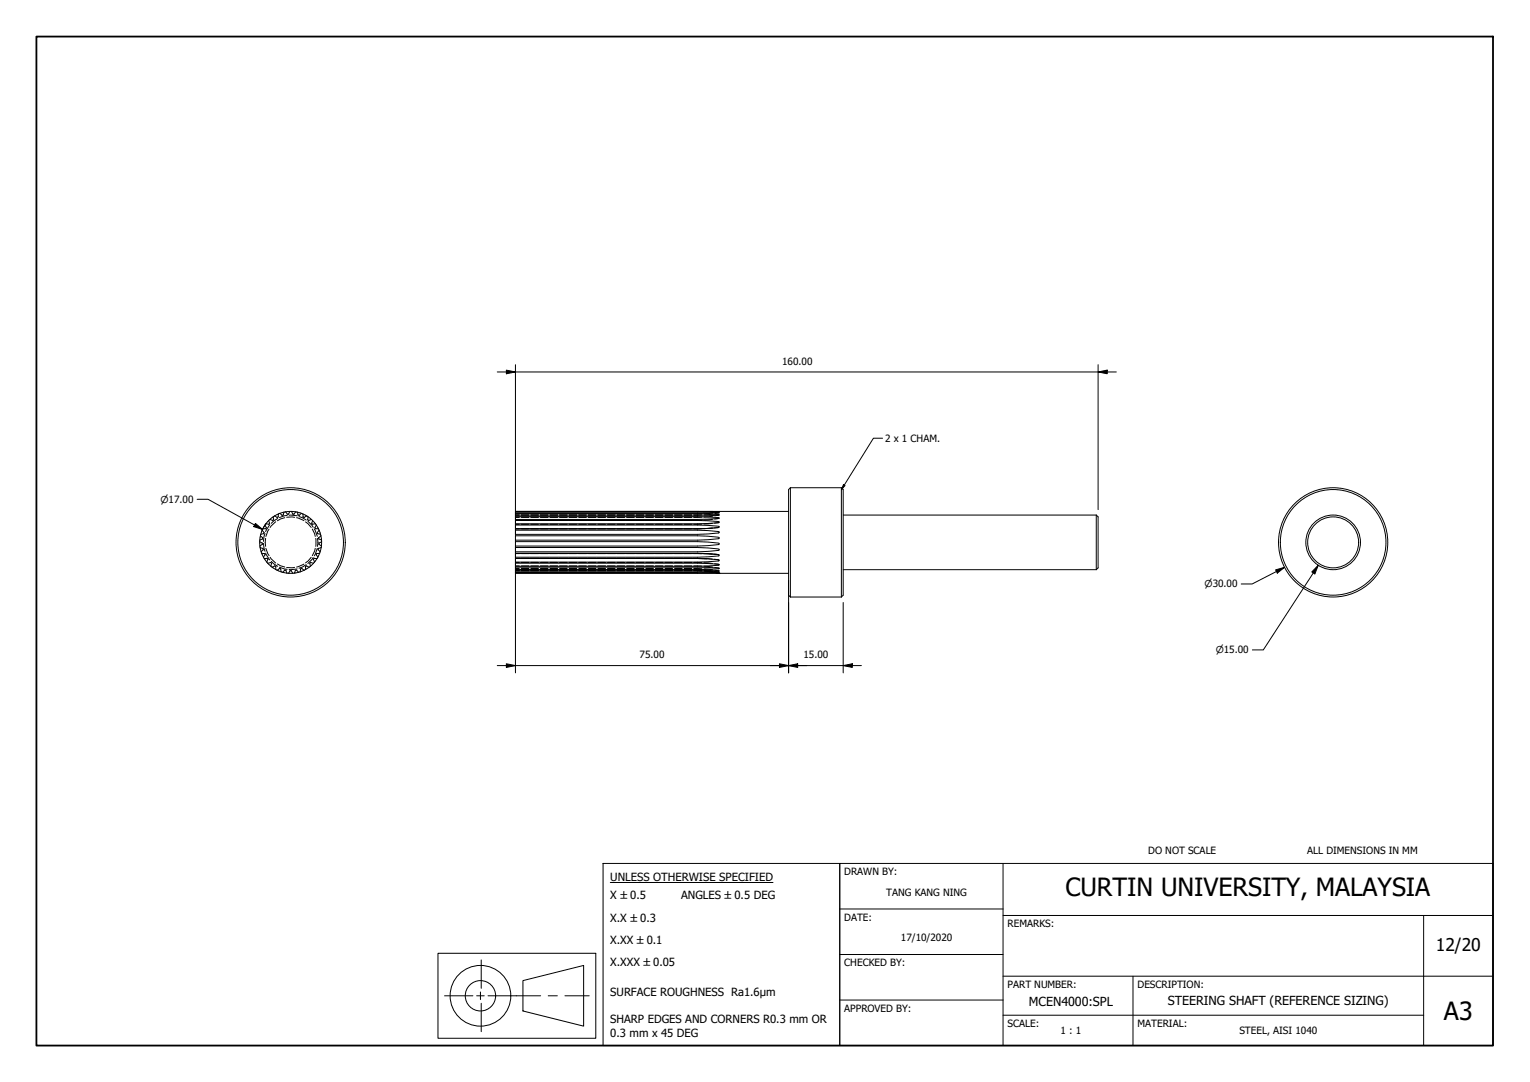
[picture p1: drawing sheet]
<svg xmlns="http://www.w3.org/2000/svg" width="420mm" height="297mm" viewBox="0 0 420 297" stroke-linecap="round" stroke-linejoin="round" font-family="sans-serif">
<!-- layer: Hidden (ISO) -->
<g fill="none" stroke="#000" stroke-width=".27">
<path d="M72.3 149.2l.5 2.1M72.8 146.5l-.5 2.1M72.9 147.8v2.2M73 151.9l1.1 1.8M73 150.5l.9 2M73.9 145.3l-.9 2M74.1 144.1l-1.1 1.8M74.2 153l1.5 1.6M74.5 154.1l1.7 1.4M75.7 143.2l-1.5 1.6M76.2 154.8l2 .9M76.2 142.3l-1.7 1.4"/>
<path d="M76.7 155.7l2.2 .6M78.2 142.1l-2 .9M78.7 142h2.2M78.9 141.5l-2.2 .6M79.4 141.4l2.2 .2M80.9 155.8h-2.2M81.4 142.1l2.1 .8M81.6 156.2l-2.2 .1M82.1 141.8l2 1M83.5 154.9l-2.1 .8M83.9 143.3l1.6 1.5M84.1 155l-2 1"/>
<path d="M84.6 143.1l1.4 1.6M85.5 153l-1.6 1.5M85.8 145.3l.8 2M86 153.1l-1.4 1.6M86.3 145.2l.8 2M86.6 150.5l-.8 2M86.7 147.8v2.2M87.1 150.5l-.8 2.1M87.2 147.8v2.2M141.6 156.7h1M141.6 156.5h1M141.6 156.1h1"/>
<path d="M141.6 155.4h1M141.6 154.4h1M141.6 153.3h1M141.6 152h1M141.6 145.2h1M141.6 143.9h1M141.6 142.9h1M141.6 142.1h1M141.6 141.5h1M141.6 141.2h1M143.1 156.7h2.1M143.1 156.5h2.1"/>
<path d="M143.1 156.1h2.1M143.1 155.4h2.1M143.1 154.4h2.1M143.1 153.3h2.1M143.1 152h2.1M143.1 145.2h2.1M143.1 143.9h2.1M143.1 142.9h2.1M143.1 142.1h2.1M143.1 141.5h2.1M143.1 141.2h2.1M145.8 156.7h2.1"/>
<path d="M145.8 156.5h2.1M145.8 156.1h2.1M145.8 155.4h2.1M145.8 154.4h2.1M145.8 153.3h2.1M145.8 152h2.1M145.8 145.2h2.1M145.8 143.9h2.1M145.8 142.9h2.1M145.8 142.1h2.1M145.8 141.5h2.1M145.8 141.2h2.1"/>
<path d="M148.4 156.7h2.1M148.4 156.5h2.1M148.4 156.1h2.1M148.4 155.4h2.1M148.4 154.4h2.1M148.4 153.3h2.1M148.4 152h2.1M148.4 145.2h2.1M148.4 143.9h2.1M148.4 142.9h2.1M148.4 142.1h2.1M148.4 141.5h2.1"/>
<path d="M148.4 141.2h2.1M151 156.7h2.1M151 156.5h2.1M151 156.1h2.1M151 155.4h2.1M151 154.4h2.1M151 153.3h2.1M151 152h2.1M151 145.2h2.1M151 143.9h2.1M151 142.9h2.1M151 142.1h2.1"/>
<path d="M151 141.5h2.1M151 141.2h2.1M153.7 156.7h2.1M153.7 156.5h2.1M153.7 156.1h2.1M153.7 155.4h2.1M153.7 154.4h2.1M153.7 153.3h2.1M153.7 152h2.1M153.7 145.2h2.1M153.7 143.9h2.1M153.7 142.9h2.1"/>
<path d="M153.7 142.1h2.1M153.7 141.5h2.1M153.7 141.2h2.1M156.3 156.7h2.1M156.3 156.5h2.1M156.3 156.1h2.1M156.3 155.4h2.1M156.3 154.4h2.1M156.3 153.3h2.1M156.3 152h2.1M156.3 145.2h2.1M156.3 143.9h2.1"/>
<path d="M156.3 142.9h2.1M156.3 142.1h2.1M156.3 141.5h2.1M156.3 141.2h2.1M158.9 156.7h2.1M158.9 156.5h2.1M158.9 156.1h2.1M158.9 155.4h2.1M158.9 154.4h2.1M158.9 153.3h2.1M158.9 152h2.1M158.9 145.2h2.1"/>
<path d="M158.9 143.9h2.1M158.9 142.9h2.1M158.9 142.1h2.1M158.9 141.5h2.1M158.9 141.2h2.1M161.6 156.7h2.1M161.6 156.5h2.1M161.6 156.1h2.1M161.6 155.4h2.1M161.6 154.4h2.1M161.6 153.3h2.1M161.6 152h2.1"/>
<path d="M161.6 145.2h2.1M161.6 143.9h2.1M161.6 142.9h2.1M161.6 142.1h2.1M161.6 141.5h2.1M161.6 141.2h2.1M164.2 156.7h2.1M164.2 156.5h2.1M164.2 156.1h2.1M164.2 155.4h2.1M164.2 154.4h2.1M164.2 153.3h2.1"/>
<path d="M164.2 152h2.1M164.2 145.2h2.1M164.2 143.9h2.1M164.2 142.9h2.1M164.2 142.1h2.1M164.2 141.5h2.1M164.2 141.2h2.1M166.8 156.7h2.1M166.8 156.5h2.1M166.8 156.1h2.1M166.8 155.4h2.1M166.8 154.4h2.1"/>
<path d="M166.8 153.3h2.1M166.8 152h2.1M166.8 145.2h2.1M166.8 143.9h2.1M166.8 142.9h2.1M166.8 142.1h2.1M166.8 141.5h2.1M166.8 141.2h2.1M169.4 156.7h2.2M169.4 156.5h2.2M169.4 156.1h2.2M169.4 155.4h2.2"/>
<path d="M169.4 154.4h2.2M169.4 153.3h2.2M169.4 152h2.2M169.4 145.2h2.2M169.4 143.9h2.2M169.4 142.9h2.2M169.4 142.1h2.2M169.4 141.5h2.2M169.4 141.2h2.2M172.1 156.7h2.1M172.1 156.5h2.1M172.1 156.1h2.1"/>
<path d="M172.1 155.4h2.1M172.1 154.4h2.1M172.1 153.3h2.1M172.1 152h2.1M172.1 145.2h2.1M172.1 143.9h2.1M172.1 142.9h2.1M172.1 142.1h2.1M172.1 141.5h2.1M172.1 141.2h2.1M174.7 156.7h2.1M174.7 156.5h2.1"/>
<path d="M174.7 156.1h2.1M174.7 155.4h2.1M174.7 154.4h2.1M174.7 153.3h2.1M174.7 152h2.1M174.7 145.2h2.1M174.7 143.9h2.1M174.7 142.9h2.1M174.7 142.1h2.1M174.7 141.5h2.1M174.7 141.2h2.1M177.3 156.7h2.2"/>
<path d="M177.3 156.5h2.2M177.3 156.1h2.2M177.3 155.4h2.2M177.3 154.4h2.2M177.3 153.3h2.2M177.3 152h2.2M177.3 145.2h2.2M177.3 143.9h2.2M177.3 142.9h2.2M177.3 142.1h2.2M177.3 141.5h2.2M177.3 141.2h2.2"/>
<path d="M180 156.7h2.1M180 156.5h2.1M180 156.1h2.1M180 155.4h2.1M180 154.4h2.1M180 153.3h2.1M180 152h2.1M180 145.2h2.1M180 143.9h2.1M180 142.9h2.1M180 142.1h2.1M180 141.5h2.1"/>
<path d="M180 141.2h2.1M182.6 156.7h2.1M182.6 156.5h2.1M182.6 156.1h2.1M182.6 155.4h2.1M182.6 154.4h2.1M182.6 153.3h2.1M182.6 152h2.1M182.6 145.2h2.1M182.6 143.9h2.1M182.6 142.9h2.1M182.6 142.1h2.1"/>
<path d="M182.6 141.5h2.1M182.6 141.2h2.1M185.2 156.7h2.1M185.2 156.5h2.1M185.2 156.1h2.1M185.2 155.4h2.1M185.2 154.4h2.1M185.2 153.3h2.1M185.2 152h2.1M185.2 145.2h2.1M185.2 143.9h2.1M185.2 142.9h2.1"/>
<path d="M185.2 142.1h2.1M185.2 141.5h2.1M185.2 141.2h2.1M187.9 156.7h2.1M187.9 156.5h2.1M187.9 156.1h2.1M187.9 155.4h2.1M187.9 154.4h2.1M187.9 153.3h2.1M187.9 152h2.1M187.9 145.2h2.1M187.9 143.9h2.1"/>
<path d="M187.9 142.9h2.1M187.9 142.1h2.1M187.9 141.5h2.1M187.9 141.2h2.1M190.5 156.7h2.3M190.5 156.5l2.3 .1M190.5 156.1h2.2M190.5 155.4h2.2M190.5 154.4l2.2 .1M190.5 153.3h2.2M190.5 152h2.2M192.7 145.1l-2.2 .1"/>
<path d="M192.7 143.9h-2.2M192.7 142.8l-2.2 .1M192.7 142l-2.2 .1M192.8 141.4l-2.3 .1M192.8 141.1l-2.3 .1M193.3 152l2.3 .1M193.3 153.3l2.3 .2M193.3 154.5l2.4 .2M193.3 155.4l2.4 .3M193.3 156.2l2.4 .2M193.4 156.8l2.3 .3M193.4 156.6l2.3 .3"/>
<path d="M195.6 145l-2.3 .1M195.6 143.7l-2.3 .2M195.7 142.6l-2.4 .2M195.7 141.7l-2.4 .3M195.7 141.1l-2.3 .3M195.7 140.8l-2.3 .3M196.1 152.2h1.2M196.2 153.5l1.1 .2M196.2 154.8l1.2 .1M196.3 155.8l1.2 .2M196.3 156.5l1.2 .2M196.3 157l1.2 .2"/>
<path d="M197.3 144.8l-1.1 .1M197.4 143.5l-1.2 .1M197.4 142.3l-1.1 .2M197.5 141.4l-1.2 .2M197.5 140.8l-1.2 .2M197.5 157.4l-1.2-.2 1.2 .2M197.5 140.4l-1.2 .3"/>
</g>
<!-- layer: Visible (ISO) -->
<g fill="none" stroke="#000" stroke-width=".27">
<path d="M217.1 133.9v30M217.1 133.9l-.5 .5v29l.5 .5M217.1 133.9h14M231.1 133.9l.5 .5v29l-.5 .5M231.1 133.9v30M71.3 148.7l.7 .4 .1 .3M71.3 148.7l.1 1.2 .7-.5M71.3 148.3v.4M71.4 149.9l.3 1.6M71.4 150.3l.8 .3 .1 .3-.6 .6M71.5 147.1l.6 .6v.3l-.8 .3M71.6 146.7l-.3 1.6"/>
<path d="M71.7 151.5l.2 .4M71.9 151.9l.5 1.1M71.9 151.9l.8 .1 .1 .3-.4 .7M72 145.6l.5 .6-.1 .3-.8 .2M72 145.6l-.4 1.1M72.2 145.2l-.2 .3M72.4 153l.2 .3M72.6 153.3l.7 1M72.6 153.3h.8l.2 .3-.3 .7M72.8 144.1l-.6 1.1M72.8 144.1l.4 .7-.2 .3-.8 .1M73 143.8l-.2 .3"/>
<path d="M73.3 154.3l.2 .3M73.5 154.6l.9 .9M73.5 154.6l.9-.2 .2 .3-.2 .8M73.8 142.9l.2 .8a.55 .55 0 0 1-.9 0zM74.1 142.6l-.3 .3M74.4 155.5l.3 .2M74.7 155.7l.8-.3a.57 .57 0 0 1 .1 .9zM75.1 141.9l-1 .7M75.1 141.9v.8l-.2 .2-.8-.3M75.4 141.6l-.3 .3M75.7 156.4l.4 .1M76.1 156.5l.7-.4a.56 .56 0 0 1 .3 .9z"/>
<path d="M76.5 141.1l-1.1 .5M76.5 141.1l-.1 .8-.3 .1-.7-.4M76.8 140.9l.6 .5M76.8 140.9l-.3 .2M77.2 157l.4 .1M77.6 157.1l1.2 .2M77.6 157.1l.6-.6 .3 .1 .3 .7M77.8 141.3l-.4 .1M78 140.6l-.2 .7M78 140.6l-1.2 .3M78.4 140.5l-.4 .1M78.8 157.3l.4 .1"/>
<path d="M79.2 157.4h1.2M79.6 140.4l-.4 .7-.3 .1-.5-.7M79.6 140.4l-1.2 .1M79.6 140.4h.4M80 140.4l1.2 .1M80 140.4l.4 .7h.4M80.4 157.4l-.4-.7h-.3l-.5 .7M80.8 157.3l-.4 .1M81.2 140.5l-.4 .6M81.2 140.5l.4 .1M81.6 140.6l1.2 .3M81.6 140.6l.2 .7"/>
<path d="M82 157.1l-.5-.6-.3 .1-.4 .7M82 157.1l-1.2 .2M82.4 157l-.4 .1M82.8 140.9l-.6 .6-.4-.2M82.8 140.9l.4 .2M83.2 141.1v.8l.3 .1 .7-.4M83.2 141.1l1 .5M83.5 156.5l-1.1 .5M83.5 156.5l-.6-.4-.3 .1-.2 .8M83.9 156.4l-.4 .1M84.2 141.6l.4 .3M84.6 141.9l-.1 .8 .2 .2 .8-.3"/>
<path d="M84.6 141.9l.9 .7M84.9 155.7l-.7-.3-.3 .1v.9M84.9 155.7l-1 .7M85.1 154.6l.2-.2 .8 .2M85.1 154.6l.1 .9M85.2 155.5l-.3 .2M85.5 142.6l.3 .3M85.8 142.9l.8 .9M85.8 142.9l-.2 .8 .2 .2 .8-.1M86.1 154.6l-.9 .9M86.4 154.3l-.3 .3M86.6 143.8l.3 .3"/>
<path d="M86.9 144.1l-.4 .7 .1 .3 .9 .1M86.9 144.1l.6 1.1M87.1 153.3h-.8l-.2 .2 .3 .8M87.1 153.3l-.7 1M87.3 153l-.2 .3M87.5 145.2l.1 .3M87.5 147.7l.1 .3 .7 .3M87.6 145.6l.4 1.1M87.6 145.6l-.5 .6 .1 .3 .8 .2M87.8 151.9l-.5 1.1M87.8 151.9l-.8 .1-.2 .2 .5 .8M88 146.7l.3 1.6"/>
<path d="M88.1 147.1l-.6 .6M88.2 150.3l-.8 .4 .5 .8-.1 .4M88.2 150.3l-.3 1.2M88.3 149.9l-.1 .4M88.3 148.3v.4M88.3 148.7v1.2M88.3 148.7l-.7 .4v.3l.7 .5M141.6 157.1h50l5.9 .2h-55.9zM141.6 156.5h50l5.9 .3-5.9 .2h-50zM141.6 155.7h50l5.7 .2 .2 .2-5.9 .3h-50zM141.6 154.6h50l5.7 .3 .2 .2-5.9 .4h-50zM141.6 151.9h50l5.7 .3 .2 .1v.2l-5.9 .5h-50z"/>
<path d="M141.6 150.3h50l5.7 .4 .2 .1v.2l-5.9 .5h-50zM141.6 148.7h50l5.7 .4 .2 .1v.2l-5.9 .5h-50zM141.6 147.1h50l5.7 .4 .2 .1v.2l-5.9 .5h-50zM141.6 145.6h50l5.7 .3 .2 .1v.2l-5.9 .5h-50zM141.6 144.1h50l5.7 .4h.2v.3l-5.9 .4h-50zM141.6 142.9h50l5.7 .3 .2 .2-5.9 .4h-50zM141.6 141.9h50l5.7 .2 .2 .2-5.9 .3h-50zM141.6 141.1h50l5.7 .1 .2 .2-5.9 .2h-50zM141.6 140.6h50l5.9 .2-5.9 .1h-50zM141.6 152h50l5.5 .2M141.6 140.4h.1M141.6 140.4h55.9z"/>
<path d="M141.6 157.4h50M141.6 153.3h50M141.6 140.5v.1M141.6 140.9v.2M141.6 141.6v.3M141.6 142.6v.3M141.6 143.8v.3M141.6 145.2v.4M141.6 146.7v.4M141.6 148.3v.4M141.6 149.9v.4M141.6 151.5v.4"/>
<path d="M141.6 153v.3M141.6 154.3v.3M141.6 155.5v.2M141.6 156.4v.1M141.6 157v.1M141.6 157.3v.1M141.6 140.4h75M191.6 157.4h5.9M191.6 153.3l5.7 .4 .2 .2-5.9 .4h-50v-1M191.6 153.3h-50M191.6 153.3l2.5 .1M195.8 145l-4.2 .1h-50"/>
<path d="M197.5 157.4h.1M197.5 157.4h19.1M231.6 156.4h69.5M231.6 141.4h69.5M301.1 141.4v15M301.1 141.4l.5 .5v14l-.5 .5M217.1 163.9h14"/>
<circle cx="79.8" cy="148.9" r="15"/>
<circle cx="79.8" cy="148.9" r="14.5"/>
<circle cx="366.1" cy="148.9" r="7.5"/>
<circle cx="366.1" cy="148.9" r="7"/>
<circle cx="366.1" cy="148.9" r="14.5"/>
<circle cx="366.1" cy="148.9" r="15"/>
</g>
<!-- layer: Border (ISO) -->
<path d="M10 10h400v277h-400z" fill="none" stroke="#000" stroke-width=".5"/>
<!-- layer: Title (ISO) -->
<g fill="none" stroke="#000" stroke-width=".27">
<path d="M165.6 237h65v50h-65zM230.6 237h179.4v50h-179.4zM275.5 237v50M167.6 242.3h44.7M230.6 249.5h44.9M275.5 251.3h134.5M391 251.3v35.7M120.3 261.7h43.3v23.3h-43.3zM122.1 273.4h7.8M130.9 273.4h2.1M131.9 272.3v2.1M132.2 263.5v7.8"/>
<path d="M132.2 275.4v7.8M134 273.4h14.5M143.6 269.2l16.7-4.2v16.7l-16.7-4.2zM150.5 273.4h2.6M155.1 273.4h6.7M230.6 274.5h44.9M230.6 262h44.9M275.5 278.7h115.5M275.5 268h134.5M311.1 268v19"/>
<circle cx="131.9" cy="273.4" r="8.3"/>
<circle cx="131.9" cy="273.4" r="4.2"/>
</g>
<!-- layer: Dimension (ISO) -->
<g fill="none" stroke="#000" stroke-width=".27">
<path d="M136.6 102.1h170M139.1 101.6l2.5 .5-2.5 .5zM141.6 100.1v46.6M301.6 102.1l2.5-.5v1zM301.6 100.1v39.8M54.1 137.1h3l15 8.2M70.2 143.7l1.9 1.6-2.4-.7zM73.1 143.7l-1.1 2M141.6 150v34.7M216.6 159.4v25.3M350.3 156.4l2.5-.6-2 1.5zM352.8 155.8l-8.9 4.5h-3"/>
<path d="M362 155.2l-.9 2.4-.9-.6zM362 155.2l-15.1 23.2h-3M231.6 165.4v19.3M136.6 182.7h100M139.1 182.2l2.5 .5-2.5 .5zM214.1 182.2l2.5 .5-2.5 .5zM216.6 182.7l2.5-.5v1zM231.6 182.7l2.5-.5v1z"/>
</g>
<g fill="#000">
<path d="M139.1 101.6l2.5 .5-2.5 .5z" fill-rule="evenodd"/>
<path d="M301.6 102.1l2.5-.5v1z" fill-rule="evenodd"/>
<path d="M70.2 143.7l1.9 1.6-2.4-.7z" fill-rule="evenodd"/>
<path d="M350.3 156.4l2.5-.6-2 1.5z" fill-rule="evenodd"/>
<path d="M362 155.2l-.9 2.4-.9-.6z" fill-rule="evenodd"/>
<path d="M139.1 182.2l2.5 .5-2.5 .5z" fill-rule="evenodd"/>
<path d="M214.1 182.2l2.5 .5-2.5 .5z" fill-rule="evenodd"/>
<path d="M216.6 182.7l2.5-.5v1z" fill-rule="evenodd"/>
<path d="M231.6 182.7l2.5-.5v1z" fill-rule="evenodd"/>
</g>
<!-- layer: Symbol (ISO) -->
<path d="M231.6 133l.5 .3-1 1.1zM242.4 120.3h-2.5l-8.8 14.1" fill="none" stroke="#000" stroke-width=".27"/>
<path d="M231.6 133l.5 .3-1 1.1z" fill-rule="evenodd" fill="#000"/>
<g font-size="6.9">
<text x="292.6" y="246.1">CURTIN UNIVERSITY, MALAYSIA</text>
<text x="396.5" y="280">A3</text>
</g>
<text font-size="4.8" x="394.3" y="261.1">12/20</text>
<g font-size="3.4">
<text x="320.7" y="275.9">STEERING SHAFT (REFERENCE SIZING)</text>
<text x="282.6" y="276.2">MCEN4000:SPL</text>
</g>
<g font-size="3.1">
<text x="167.6" y="241.8">UNLESS OTHERWISE SPECIFIED</text>
<text x="167.6" y="246.9">X ±0.5</text>
<text x="187.1" y="246.9">ANGLES ±0.5 DEG</text>
<text x="167.6" y="253">X.X ±0.3</text>
<text x="167.6" y="259.1">X.XX ±0.1</text>
<text x="167.6" y="265.1">X.XXX ±0.05</text>
<text x="167.6" y="273.5">SURFACE ROUGHNESS Ra1.6µm</text>
<text x="167.6" y="280.9">SHARP EDGES AND CORNERS R0.3 mm OR</text>
<text x="167.6" y="284.6">0.3 mm x 45 DEG</text>
</g>
<g font-size="2.7">
<text x="214.8" y="100.1">160.00</text>
<text x="243.1" y="121.3">2 x 1 CHAM.</text>
<text x="175.6" y="180.7">75.00</text>
<text x="220.6" y="180.7">15.00</text>
<text x="315.3" y="234.4">DO NOT SCALE</text>
<text x="359" y="234.4">ALL DIMENSIONS IN MM</text>
<text x="231.9" y="240.3">DRAWN BY:</text>
<text x="243.4" y="245.9">TANG KANG NING</text>
<text x="231.9" y="252.8">DATE:</text>
<text x="276.7" y="254.6">REMARKS:</text>
<text x="247.4" y="258.2">17/10/2020</text>
<text x="231.9" y="265.3">CHECKED BY:</text>
<text x="276.7" y="271.2">PART NUMBER:</text>
<text x="312.4" y="271.3">DESCRIPTION:</text>
<text x="231.9" y="277.8">APPROVED BY:</text>
<text x="276.7" y="282">SCALE:</text>
<text x="312.4" y="282">MATERIAL:</text>
<text x="291.3" y="284">1 : 1</text>
<text x="340.4" y="284">STEEL, AISI 1040</text>
</g>
<g font-size="2.6">
<text x="44.1" y="138">⌀17.00</text>
<text x="330.8" y="161.3">⌀30.00</text>
<text x="333.8" y="179.4">⌀15.00</text>
</g>
</svg>
